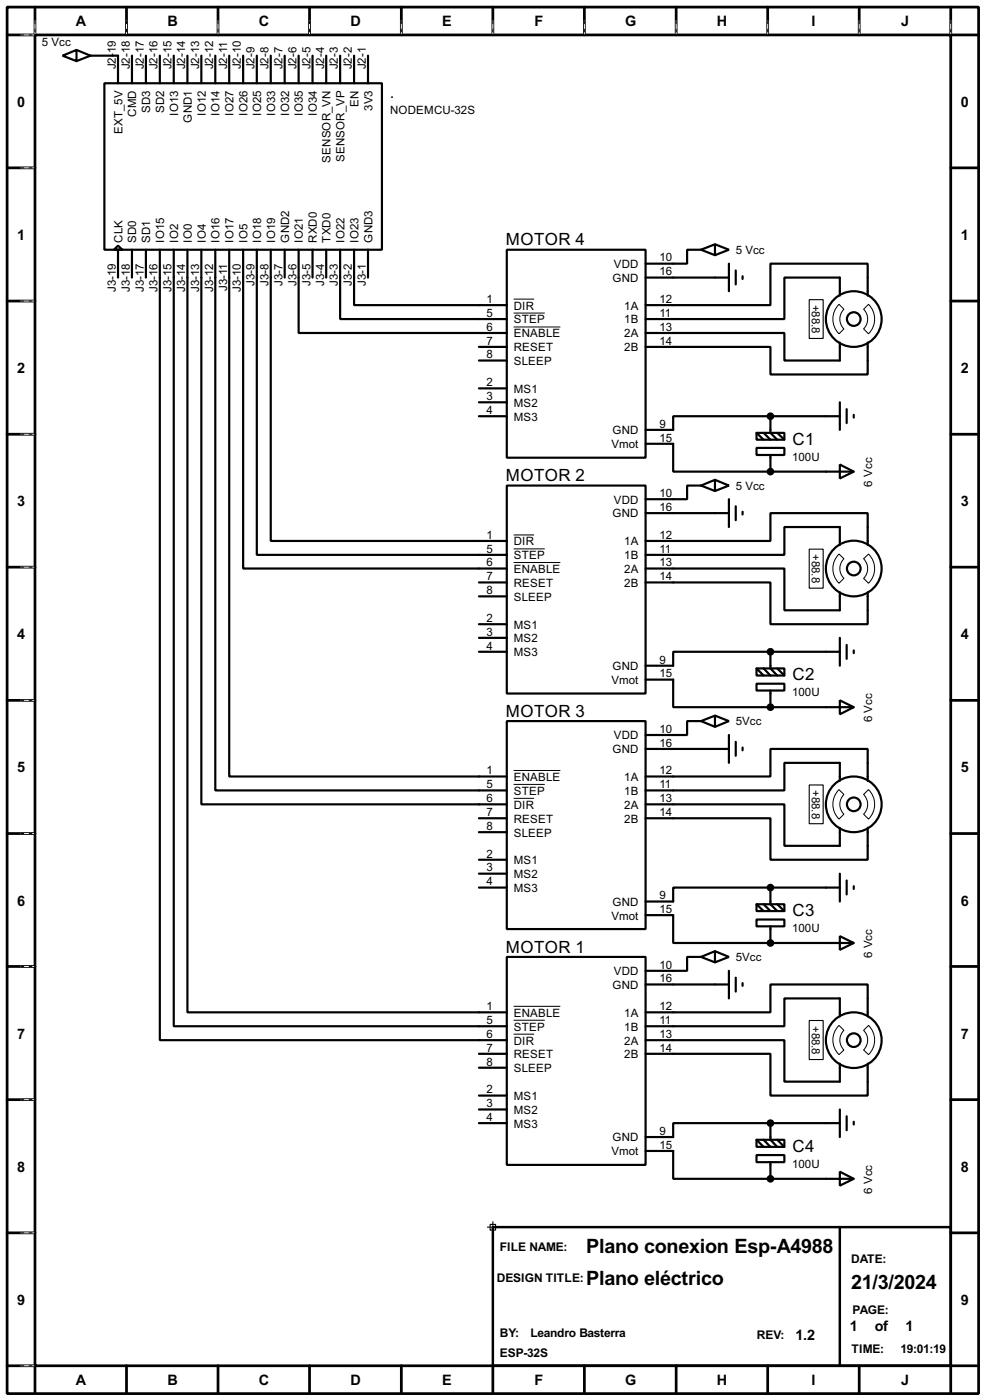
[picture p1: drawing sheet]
<svg xmlns="http://www.w3.org/2000/svg" width="180mm" height="256mm" viewBox="0 0 180 256" stroke-linecap="round" stroke-linejoin="round" font-family="sans-serif">
<g fill="none" stroke="#000" stroke-width=".5">
<path d="M1.3 1.3h177.8v254h-177.8zM6.4 6.4h167.6v243.8h-167.6zM6.4 1.3v5.1h-5.1M23.2 1.3v5.1M39.9 1.3v5.1M56.7 1.3v5.1M73.5 1.3v5.1M90.2 1.3v5.1M107 1.3v5.1M123.8 1.3v5.1M140.5 1.3v5.1M157.3 1.3v5.1"/>
<path d="M174 1.3v5.1h5.1M1.3 30.8h5.1M174 30.8h5.1M1.3 55.2h5.1M174 55.2h5.1M1.3 79.6h5.1M174 79.6h5.1M1.3 103.9h5.1M174 103.9h5.1M1.3 128.3h5.1M174 128.3h5.1M1.3 152.7h5.1"/>
<path d="M174 152.7h5.1M1.3 177.1h5.1M174 177.1h5.1M1.3 201.5h5.1M174 201.5h5.1M1.3 225.9h5.1M174 225.9h5.1M1.3 250.2h5.1v5.1M23.2 250.2v5.1M39.9 250.2v5.1M56.7 250.2v5.1M73.5 250.2v5.1"/>
<path d="M90.2 250.2v5.1M107 250.2v5.1M123.8 250.2v5.1M140.5 250.2v5.1M157.3 250.2v5.1M179.1 250.2h-5.1v5.1"/>
</g>
<g fill="none" stroke="#fff" stroke-width=".18">
<path d="M3.9 6.4h2.3M6.4 3.9v2.3M23.2 3.9v2.3M39.9 3.9v2.3M56.7 3.9v2.3M73.5 3.9v2.3M90.2 3.9v2.3M107 3.9v2.3M123.8 3.9v2.3M140.5 3.9v2.3M157.3 3.9v2.3M174 3.9v2.3"/>
<path d="M3.9 30.8h2.3M3.9 55.2h2.3M3.9 79.6h2.3M3.9 103.9h2.3M3.9 128.3h2.3M3.9 152.7h2.3M3.9 177.1h2.3M3.9 201.5h2.3M3.9 225.9h2.3M3.9 250.2h2.3"/>
</g>
<g fill="none" stroke="#000" stroke-width=".18" stroke-dasharray=".5 1">
<path d="M3.9 6.4h2.3M6.4 3.9v2.3M23.2 3.9v2.3M39.9 3.9v2.3M56.7 3.9v2.3M73.5 3.9v2.3M90.2 3.9v2.3M107 3.9v2.3M123.8 3.9v2.3M140.5 3.9v2.3M157.3 3.9v2.3M174 3.9v2.3"/>
<path d="M3.9 30.8h2.3M3.9 55.2h2.3M3.9 79.6h2.3M3.9 103.9h2.3M3.9 128.3h2.3M3.9 152.7h2.3M3.9 177.1h2.3M3.9 201.5h2.3M3.9 225.9h2.3M3.9 250.2h2.3"/>
</g>
<path d="M90.2 224.8h83.8v25.4h-83.8zM153.7 224.8v25.4" fill="none" stroke="#000" stroke-width=".45"/>
<path d="M148.1 54.9h2.6v7.1h-2.6zM148.1 100.6h2.6v7.2h-2.6zM148.1 143.8h2.6v7.1h-2.6zM148.1 187h2.6v7.1h-2.6zM89.2 224.8h2M89.7 224.3h1v1.1h-1zM90.2 223.8v2.1" fill="none" stroke="#000" stroke-width=".2"/>
<g fill="#000">
<circle cx="141" cy="76.3" r=".2"/>
<circle cx="141" cy="86.4" r=".2"/>
<circle cx="141" cy="119.4" r=".2"/>
<circle cx="141" cy="129.6" r=".2"/>
<circle cx="141" cy="162.6" r=".2"/>
<circle cx="141" cy="172.8" r=".2"/>
<circle cx="141" cy="205.8" r=".2"/>
<circle cx="141" cy="216" r=".2"/>
</g>
<g fill="none" stroke="#000" stroke-width=".4">
<path d="M11.5 10.2l2.5-1v2zM14 9.2l2.6 1M16.6 10.2h5v5.1M16.6 10.2l-2.6 1M19.1 15.3h50.8v30.5h-50.8zM24.2 10.2v5.1M26.7 10.2v5.1M29.3 10.2v5.1M31.8 10.2v5.1M34.3 10.2v5.1M36.9 10.2v5.1M39.4 10.2v5.1"/>
<path d="M42 10.2v5.1M44.5 10.2v5.1M47 10.2v5.1M49.6 10.2v5.1M52.1 10.2v5.1M54.7 10.2v5.1M57.2 10.2v5.1M59.7 10.2v5.1M62.3 10.2v5.1M64.8 10.2v5.1M67.4 10.2v5.1M21.6 45l.8 .8h-1.5z"/>
<path d="M21.6 45.8v5.1M24.2 45.8v5.1M26.7 45.8v5.1M29.3 45.8v144.8h63.5M31.8 45.8v142.2h61M34.3 45.8v139.7h58.5M36.9 45.8v101.6h55.9M39.4 45.8v99h53.4M42 45.8v96.5h50.8M44.5 45.8v58.4h48.3M47 45.8v55.9h45.8M49.6 45.8v53.3h43.2"/>
<path d="M52.1 45.8v5.1M54.7 45.8v15.2h38.1M57.2 45.8v5.1M59.7 45.8v5.1M62.3 45.8v12.7h30.5M64.8 45.8v10.1h28M67.4 45.8v5.1M92.8 45.8h25.4v38.1h-25.4zM118.2 50.9h15.2M128.3 45.8h-2.5v2.5h-7.6M128.3 45.8l2.6 1M130.9 44.8l2.5 1-2.5 1z"/>
<path d="M130.9 44.8l-2.6 1M133.4 48.3v5.1M134.7 49.6v2.5M135.9 50.6v.5M153.7 54.2v-3.3h-10.1v7.6h-25.4M158.8 54.2v-5.9h-17.8v7.6h-22.8M87.7 76.3h5.1M87.7 63.6h5.1M87.7 66.1h5.1M87.7 71.2h5.1M87.7 73.7h5.1M118.2 61h25.4v5.1h10.1v-3.3"/>
<path d="M138.5 79.3h5.1v1.3h-5.1zM138.5 79.3l1.3 1.3M139.8 79.3l1.2 1.3M141 76.3h-17.8v2.5h-5M141 76.3h12.7M141 76.3v3l1.3 1.3M142.3 79.3l1.3 1.3M153.7 73.7v5.1M155 75v2.5M156.3 76v.5M158.8 62.8v5.8h-17.8v-5h-22.8M92.8 89h25.4v38.1h-25.4z"/>
<path d="M118.2 81.3h5v5.1h17.8M118.2 99.1h22.8v-5.1h17.8v5.9M118.2 94h15.2M128.3 89h-2.5v2.5h-7.6M128.3 89l2.6 1M130.9 87.9l2.5 1.1-2.5 1zM130.9 87.9l-2.6 1.1M133.4 91.5v5.1M134.7 92.8v2.5M135.9 93.8v.5M138.5 82.1h5.1v1.3h-5.1zM141 86.4h15.3"/>
<path d="M141 83.4v3M153.7 85.1l2.6 1.3-2.6 1.3zM153.7 99.9v-3.3h-10.1v5.1h-25.4M87.7 119.4h5.1M87.7 106.7h5.1M87.7 109.3h5.1M87.7 114.4h5.1M87.7 116.9h5.1M118.2 106.7h22.8v7.7h17.8v-5.9M118.2 104.2h25.4v7.6h10.1v-3.3M141 119.4h-17.8v2.6h-5M141 119.4h12.7"/>
<path d="M141 119.4v3.1l1.3 1.3M153.7 116.9v5.1M155 118.2v2.5M156.3 119.2v.5M92.8 132.1h25.4v38.1h-25.4zM118.2 124.5h5v5.1h17.8M118.2 137.2h15.2M128.3 132.1h-2.5v2.6h-7.6M128.3 132.1l2.6 1.1M130.9 131.1l2.5 1-2.5 1.1zM130.9 131.1l-2.6 1M133.4 134.7v5.1"/>
<path d="M134.7 135.9v2.6M135.9 137v.5M138.5 125.3h5.1v1.2h-5.1zM138.5 122.5h5.1v1.3h-5.1zM138.5 122.5l1.3 1.3M139.8 122.5l1.2 1.3M141 129.6h15.3M141 126.5v3.1M142.3 122.5l1.3 1.3M153.7 128.3l2.6 1.3-2.6 1.3zM87.7 149.9h5.1M87.7 152.5h5.1"/>
<path d="M87.7 157.5h5.1M118.2 142.3h22.8v-5.1h17.8v5.9M118.2 149.9h22.8v7.6h17.8v-5.8M118.2 147.4h25.4v7.6h10.1v-3.3M153.7 143.1v-3.3h-10.1v5h-25.4M87.7 162.6h5.1M87.7 160.1h5.1M92.8 175.3h25.4v38.1h-25.4zM118.2 167.7h5v5.1h17.8M128.3 175.3h-2.5v2.6h-7.6M128.3 175.3l2.6 1M130.9 174.3l2.5 1-2.5 1z"/>
<path d="M130.9 174.3l-2.6 1M133.4 177.9v5M134.7 179.1v2.6M138.5 168.5h5.1v1.2h-5.1zM138.5 165.7h5.1v1.2h-5.1zM138.5 165.7l1.3 1.2M139.8 165.7l1.2 1.2M141 162.6h-17.8v2.6h-5M141 162.6h12.7M141 172.8h15.3M141 162.6v3.1l1.3 1.2M141 169.7v3.1"/>
<path d="M142.3 165.7l1.3 1.2M153.7 171.5l2.6 1.3-2.6 1.2zM153.7 160.1v5.1M155 161.3v2.6M156.3 162.4v.5M87.7 193.1h5.1M87.7 195.6h5.1M118.2 185.5h22.8v-5.1h17.8v5.8M118.2 193.1h22.8v7.6h17.8v-5.8M118.2 190.6h25.4v7.6h10.1v-3.3M118.2 180.4h15.2M135.9 180.1v.5"/>
<path d="M153.7 186.2v-3.3h-10.1v5.1h-25.4M87.7 205.8h5.1M87.7 200.7h5.1M87.7 203.3h5.1M118.2 210.9h5v5.1h17.8M138.5 211.6h5.1v1.3h-5.1zM138.5 208.8h5.1v1.3h-5.1zM138.5 208.8l1.3 1.3M139.8 208.8l1.2 1.3M141 205.8h-17.8v2.5h-5M141 205.8h12.7M141 216h15.3"/>
<path d="M141 205.8v3l1.3 1.3M141 212.9v3.1M142.3 208.8l1.3 1.3M153.7 214.7l2.6 1.3-2.6 1.2zM153.7 203.3v5M155 204.5v2.6M156.3 205.5v.5"/>
<circle cx="156.2" cy="58.5" r="5.1"/>
<circle cx="156.2" cy="58.5" r="1.25"/>
<circle cx="156.2" cy="104.2" r="5.1"/>
<circle cx="156.2" cy="104.2" r="1.25"/>
<circle cx="156.2" cy="147.4" r="5.1"/>
<circle cx="156.2" cy="147.4" r="1.25"/>
<circle cx="156.2" cy="190.6" r="5.1"/>
<circle cx="156.2" cy="190.6" r="1.25"/>
</g>
<g fill="none" stroke="#000" stroke-width=".18">
<path d="M94 54.8h3.8M94 57.4h5.7M94 59.9h8.6M153.6 55.8l.9 .9a2.54 2.54 0 0 0 0 3.6l-.9 .9a3.8 3.8 0 0 1 0-5.4zM158.1 56.7l.9-.9a3.8 3.8 0 0 1 0 5.4l-.9-.9a2.54 2.54 0 0 0 0-3.6zM94 98h3.8M94 100.6h5.7M94 103.1h8.6M153.6 101.5l.9 .9a2.54 2.54 0 0 0 0 3.6l-.9 .9a3.7 3.7 0 0 1 0-5.4zM158.1 102.4l.9-.9a3.7 3.7 0 0 1 0 5.4l-.9-.9a2.53 2.53 0 0 0 0-3.6zM94 141.2h8.6M94 143.7h5.7"/>
<path d="M94 146.3h3.8M153.6 144.7l.9 .9a2.54 2.54 0 0 0 0 3.6l-.9 .9a3.8 3.8 0 0 1 0-5.4zM158.1 145.6l.9-.9a3.8 3.8 0 0 1 0 5.4l-.9-.9a2.54 2.54 0 0 0 0-3.6zM94 184.4h8.6M94 186.9h5.7M94 189.5h3.8M153.6 187.9l.9 .9a2.53 2.53 0 0 0 0 3.6l-.9 .8a3.7 3.7 0 0 1 0-5.3zM159 187.9a3.7 3.7 0 0 1 0 5.3l-.9-.8a2.54 2.54 0 0 0 0-3.6z"/>
</g>
<g fill="#000" stroke="#000" stroke-width=".4">
<circle cx="141" cy="76.3" r=".5"/>
<circle cx="141" cy="86.4" r=".5"/>
<circle cx="141" cy="119.4" r=".5"/>
<circle cx="141" cy="129.6" r=".5"/>
<circle cx="141" cy="162.6" r=".5"/>
<circle cx="141" cy="172.8" r=".5"/>
<circle cx="141" cy="205.8" r=".5"/>
<circle cx="141" cy="216" r=".5"/>
</g>
<g font-size="4.1">
<text x="107.3" y="229.5">Plano conexion Esp-A4988</text>
<text x="107.3" y="235.4">Plano eléctrico</text>
<text x="155.8" y="236.1">21/3/2024</text>
</g>
<g font-size="3.5">
<text x="71.4" y="18">.</text>
<text x="92.6" y="45">MOTOR 4</text>
<text x="145.1" y="81.5">C1</text>
<text x="92.6" y="88.2">MOTOR 2</text>
<text x="145.1" y="124.7">C2</text>
<text x="92.6" y="131.3">MOTOR 3</text>
<text x="145.1" y="167.9">C3</text>
<text x="92.6" y="174.5">MOTOR 1</text>
<text x="145.1" y="211">C4</text>
</g>
<g font-size="3">
<text x="13.9" y="4.9">A</text>
<text x="30.6" y="4.9">B</text>
<text x="47.4" y="4.9">C</text>
<text x="64.1" y="4.9">D</text>
<text x="80.9" y="4.9">E</text>
<text x="97.8" y="4.9">F</text>
<text x="114.4" y="4.9">G</text>
<text x="131.2" y="4.9">H</text>
<text x="148.5" y="4.9">I</text>
<text x="164.9" y="4.9">J</text>
<text x="3.2" y="19.5">0</text>
<text x="175.9" y="19.5">0</text>
<text x="3.2" y="44">1</text>
<text x="175.9" y="44">1</text>
<text x="3.2" y="68.4">2</text>
<text x="175.9" y="68.4">2</text>
<text x="3.2" y="92.7">3</text>
<text x="175.9" y="92.7">3</text>
<text x="3.2" y="117.1">4</text>
<text x="175.9" y="117.1">4</text>
<text x="3.2" y="141.5">5</text>
<text x="175.9" y="141.5">5</text>
<text x="3.2" y="165.9">6</text>
<text x="175.9" y="165.9">6</text>
<text x="3.2" y="190.3">7</text>
<text x="175.9" y="190.3">7</text>
<text x="3.2" y="214.7">8</text>
<text x="175.9" y="214.7">8</text>
<text x="3.2" y="239.1">9</text>
<text x="175.9" y="239.1">9</text>
<text x="145.6" y="245.5">1.2</text>
<text x="155.6" y="243.9">1</text>
<text x="160.1" y="243.9">of</text>
<text x="165.7" y="243.9">1</text>
<text x="13.9" y="253.8">A</text>
<text x="30.6" y="253.8">B</text>
<text x="47.4" y="253.8">C</text>
<text x="64.1" y="253.8">D</text>
<text x="80.9" y="253.8">E</text>
<text x="97.8" y="253.8">F</text>
<text x="114.4" y="253.8">G</text>
<text x="131.2" y="253.8">H</text>
<text x="148.5" y="253.8">I</text>
<text x="164.9" y="253.8">J</text>
</g>
<g font-size="2.5">
<text x="91.5" y="229.3">FILE NAME:</text>
<text x="155.8" y="231.3">DATE:</text>
<text x="90.9" y="234.9">DESIGN TITLE:</text>
<text x="91.5" y="245">BY:</text>
<text x="97.1" y="245">Leandro Basterra</text>
<text x="138.5" y="245.3">REV:</text>
<text x="156" y="240.7">PAGE:</text>
<text x="91.5" y="248.7">ESP-32S</text>
<text x="155.8" y="247.8">TIME:</text>
<text x="164.8" y="247.8">19:01:19</text>
</g>
<g font-size="2.4">
<text x="7.7" y="8.5">5 Vcc</text>
<text x="21.2" y="9.8" transform="rotate(-90 21.2 9.8)">19</text>
<text x="21.2" y="12.7" transform="rotate(-90 21.2 12.7)">J2-</text>
<text x="23.8" y="12.7" transform="rotate(-90 23.8 12.7)">J2-18</text>
<text x="26.3" y="12.7" transform="rotate(-90 26.3 12.7)">J2-17</text>
<text x="28.9" y="12.7" transform="rotate(-90 28.9 12.7)">J2-16</text>
<text x="31.4" y="12.7" transform="rotate(-90 31.4 12.7)">J2-15</text>
<text x="33.9" y="12.7" transform="rotate(-90 33.9 12.7)">J2-14</text>
<text x="36.5" y="12.7" transform="rotate(-90 36.5 12.7)">J2-13</text>
<text x="39" y="12.7" transform="rotate(-90 39 12.7)">J2-12</text>
<text x="41.6" y="12.7" transform="rotate(-90 41.6 12.7)">J2-11</text>
<text x="44.1" y="12.7" transform="rotate(-90 44.1 12.7)">J2-10</text>
<text x="46.6" y="12.7" transform="rotate(-90 46.6 12.7)">J2-9</text>
<text x="49.2" y="12.7" transform="rotate(-90 49.2 12.7)">J2-8</text>
<text x="51.7" y="12.7" transform="rotate(-90 51.7 12.7)">J2-7</text>
<text x="54.3" y="12.7" transform="rotate(-90 54.3 12.7)">J2-6</text>
<text x="56.8" y="12.7" transform="rotate(-90 56.8 12.7)">J2-5</text>
<text x="59.3" y="12.7" transform="rotate(-90 59.3 12.7)">J2-4</text>
<text x="61.9" y="12.7" transform="rotate(-90 61.9 12.7)">J2-3</text>
<text x="64.4" y="12.7" transform="rotate(-90 64.4 12.7)">J2-2</text>
<text x="67" y="12.7" transform="rotate(-90 67 12.7)">J2-1</text>
<text x="25" y="21.4" transform="rotate(-90 25 21.4)">CMD</text>
<text x="27.5" y="20.7" transform="rotate(-90 27.5 20.7)">SD3</text>
<text x="30.1" y="20.7" transform="rotate(-90 30.1 20.7)">SD2</text>
<text x="32.6" y="21.2" transform="rotate(-90 32.6 21.2)">IO13</text>
<text x="35.1" y="22.5" transform="rotate(-90 35.1 22.5)">GND1</text>
<text x="37.7" y="21.2" transform="rotate(-90 37.7 21.2)">IO12</text>
<text x="40.2" y="21.2" transform="rotate(-90 40.2 21.2)">IO14</text>
<text x="42.8" y="21.2" transform="rotate(-90 42.8 21.2)">IO27</text>
<text x="45.3" y="21.2" transform="rotate(-90 45.3 21.2)">IO26</text>
<text x="47.8" y="21.2" transform="rotate(-90 47.8 21.2)">IO25</text>
<text x="50.4" y="21.2" transform="rotate(-90 50.4 21.2)">IO33</text>
<text x="52.9" y="21.2" transform="rotate(-90 52.9 21.2)">IO32</text>
<text x="55.5" y="21.2" transform="rotate(-90 55.5 21.2)">IO35</text>
<text x="58" y="21.2" transform="rotate(-90 58 21.2)">IO34</text>
<text x="65.6" y="19.5" transform="rotate(-90 65.6 19.5)">EN</text>
<text x="68.2" y="20.3" transform="rotate(-90 68.2 20.3)">3V3</text>
<text x="71.4" y="20.9">NODEMCU-32S</text>
<text x="22.4" y="24.5" transform="rotate(-90 22.4 24.5)">EXT_5V</text>
<text x="60.5" y="29.8" transform="rotate(-90 60.5 29.8)">SENSOR_VN</text>
<text x="63.1" y="29.7" transform="rotate(-90 63.1 29.7)">SENSOR_VP</text>
<text x="22.4" y="44.5" transform="rotate(-90 22.4 44.5)">CLK</text>
<text x="25" y="44.5" transform="rotate(-90 25 44.5)">SD0</text>
<text x="27.5" y="44.5" transform="rotate(-90 27.5 44.5)">SD1</text>
<text x="30.1" y="44.5" transform="rotate(-90 30.1 44.5)">IO15</text>
<text x="32.6" y="44.5" transform="rotate(-90 32.6 44.5)">IO2</text>
<text x="35.1" y="44.5" transform="rotate(-90 35.1 44.5)">IO0</text>
<text x="37.7" y="44.5" transform="rotate(-90 37.7 44.5)">IO4</text>
<text x="40.2" y="44.5" transform="rotate(-90 40.2 44.5)">IO16</text>
<text x="42.8" y="44.5" transform="rotate(-90 42.8 44.5)">IO17</text>
<text x="45.3" y="44.5" transform="rotate(-90 45.3 44.5)">IO5</text>
<text x="47.8" y="44.5" transform="rotate(-90 47.8 44.5)">IO18</text>
<text x="50.4" y="44.5" transform="rotate(-90 50.4 44.5)">IO19</text>
<text x="52.9" y="44.5" transform="rotate(-90 52.9 44.5)">GND2</text>
<text x="55.5" y="44.5" transform="rotate(-90 55.5 44.5)">IO21</text>
<text x="58" y="44.5" transform="rotate(-90 58 44.5)">RXD0</text>
<text x="60.5" y="44.5" transform="rotate(-90 60.5 44.5)">TXD0</text>
<text x="63.1" y="44.5" transform="rotate(-90 63.1 44.5)">IO22</text>
<text x="65.6" y="44.5" transform="rotate(-90 65.6 44.5)">IO23</text>
<text x="68.2" y="44.5" transform="rotate(-90 68.2 44.5)">GND3</text>
<text x="120.7" y="47.9">10</text>
<text x="134.7" y="46.6">5 Vcc</text>
<text x="21.2" y="53.5" transform="rotate(-90 21.2 53.5)">J3-19</text>
<text x="23.8" y="53.5" transform="rotate(-90 23.8 53.5)">J3-18</text>
<text x="26.3" y="53.5" transform="rotate(-90 26.3 53.5)">J3-17</text>
<text x="28.9" y="53.5" transform="rotate(-90 28.9 53.5)">J3-16</text>
<text x="31.4" y="53.5" transform="rotate(-90 31.4 53.5)">J3-15</text>
<text x="33.9" y="53.5" transform="rotate(-90 33.9 53.5)">J3-14</text>
<text x="36.5" y="53.5" transform="rotate(-90 36.5 53.5)">J3-13</text>
<text x="39" y="53.5" transform="rotate(-90 39 53.5)">J3-12</text>
<text x="41.6" y="53.4" transform="rotate(-90 41.6 53.4)">J3-11</text>
<text x="44.1" y="53.5" transform="rotate(-90 44.1 53.5)">J3-10</text>
<text x="46.6" y="52.4" transform="rotate(-90 46.6 52.4)">J3-9</text>
<text x="49.2" y="52.4" transform="rotate(-90 49.2 52.4)">J3-8</text>
<text x="51.7" y="52.4" transform="rotate(-90 51.7 52.4)">J3-7</text>
<text x="54.3" y="52.4" transform="rotate(-90 54.3 52.4)">J3-6</text>
<text x="56.8" y="52.4" transform="rotate(-90 56.8 52.4)">J3-5</text>
<text x="59.3" y="52.4" transform="rotate(-90 59.3 52.4)">J3-4</text>
<text x="61.9" y="52.4" transform="rotate(-90 61.9 52.4)">J3-3</text>
<text x="64.4" y="52.4" transform="rotate(-90 64.4 52.4)">J3-2</text>
<text x="67" y="52.4" transform="rotate(-90 67 52.4)">J3-1</text>
<text x="112.1" y="51.6">GND</text>
<text x="112.3" y="49.1">VDD</text>
<text x="120.7" y="50.4">16</text>
<text x="89.1" y="55.5">1</text>
<text x="89.1" y="58.1">5</text>
<text x="94" y="56.7">DIR</text>
<text x="94" y="59.3">STEP</text>
<text x="114.3" y="56.7">1A</text>
<text x="114.3" y="59.3">1B</text>
<text x="120.7" y="55.5">12</text>
<text x="120.7" y="58.1">11</text>
<text x="148.6" y="55.8" transform="rotate(90 148.6 55.8)">+88.8</text>
<text x="89.1" y="60.6">6</text>
<text x="89.1" y="65.6">8</text>
<text x="89.1" y="63.1">7</text>
<text x="94" y="61.8">ENABLE</text>
<text x="94" y="64.3">RESET</text>
<text x="114.3" y="61.8">2A</text>
<text x="114.3" y="64.3">2B</text>
<text x="120.7" y="60.6">13</text>
<text x="120.7" y="63.1">14</text>
<text x="89.1" y="70.8">2</text>
<text x="94" y="66.9">SLEEP</text>
<text x="94" y="72">MS1</text>
<text x="89.1" y="73.3">3</text>
<text x="89.1" y="75.8">4</text>
<text x="94" y="74.5">MS2</text>
<text x="94" y="77.1">MS3</text>
<text x="111.9" y="82.1">Vmot</text>
<text x="112.1" y="79.6">GND</text>
<text x="120.7" y="78.3">9</text>
<text x="120.7" y="80.9">15</text>
<text x="134.7" y="89.8">5 Vcc</text>
<text x="145" y="84.4">100U</text>
<text x="159.6" y="89.2" transform="rotate(-90 159.6 89.2)">6 Vcc</text>
<text x="112.1" y="94.8">GND</text>
<text x="112.3" y="92.3">VDD</text>
<text x="120.7" y="91.1">10</text>
<text x="120.7" y="93.6">16</text>
<text x="89.1" y="98.7">1</text>
<text x="89.1" y="101.2">5</text>
<text x="94" y="99.9">DIR</text>
<text x="114.3" y="99.9">1A</text>
<text x="120.7" y="98.7">12</text>
<text x="120.7" y="101.2">11</text>
<text x="148.6" y="101.5" transform="rotate(90 148.6 101.5)">+88.8</text>
<text x="89.1" y="103.8">6</text>
<text x="89.1" y="106.3">7</text>
<text x="94" y="102.5">STEP</text>
<text x="94" y="105">ENABLE</text>
<text x="94" y="107.5">RESET</text>
<text x="114.3" y="102.5">1B</text>
<text x="114.3" y="105">2A</text>
<text x="114.3" y="107.5">2B</text>
<text x="120.7" y="103.8">13</text>
<text x="120.7" y="106.3">14</text>
<text x="89.1" y="108.9">8</text>
<text x="89.1" y="114">2</text>
<text x="94" y="110.1">SLEEP</text>
<text x="89.1" y="116.5">3</text>
<text x="89.1" y="119">4</text>
<text x="94" y="115.2">MS1</text>
<text x="94" y="117.7">MS2</text>
<text x="94" y="120.2">MS3</text>
<text x="111.9" y="125.3">Vmot</text>
<text x="112.1" y="122.8">GND</text>
<text x="120.7" y="121.6">9</text>
<text x="120.7" y="124.1">15</text>
<text x="145" y="127.6">100U</text>
<text x="112.3" y="135.5">VDD</text>
<text x="120.7" y="134.3">10</text>
<text x="120.7" y="136.8">16</text>
<text x="134.7" y="132.9">5Vcc</text>
<text x="159.6" y="132.3" transform="rotate(-90 159.6 132.3)">6 Vcc</text>
<text x="89.1" y="141.9">1</text>
<text x="94" y="143.1">ENABLE</text>
<text x="112.1" y="138">GND</text>
<text x="114.3" y="143.1">1A</text>
<text x="120.7" y="141.9">12</text>
<text x="89.1" y="144.4">5</text>
<text x="89.1" y="147">6</text>
<text x="89.1" y="149.5">7</text>
<text x="94" y="145.6">STEP</text>
<text x="94" y="148.2">DIR</text>
<text x="114.3" y="145.6">1B</text>
<text x="114.3" y="148.2">2A</text>
<text x="120.7" y="144.4">11</text>
<text x="120.7" y="147">13</text>
<text x="120.7" y="149.5">14</text>
<text x="148.6" y="144.7" transform="rotate(90 148.6 144.7)">+88.8</text>
<text x="89.1" y="152.1">8</text>
<text x="94" y="153.3">SLEEP</text>
<text x="94" y="150.7">RESET</text>
<text x="114.3" y="150.7">2B</text>
<text x="89.1" y="157.1">2</text>
<text x="89.1" y="159.7">3</text>
<text x="94" y="158.3">MS1</text>
<text x="94" y="160.9">MS2</text>
<text x="89.1" y="162.2">4</text>
<text x="94" y="163.4">MS3</text>
<text x="112.1" y="166">GND</text>
<text x="120.7" y="164.8">9</text>
<text x="120.7" y="167.3">15</text>
<text x="111.9" y="168.5">Vmot</text>
<text x="145" y="170.8">100U</text>
<text x="112.3" y="178.7">VDD</text>
<text x="120.7" y="177.5">10</text>
<text x="120.7" y="180">16</text>
<text x="134.7" y="176.1">5Vcc</text>
<text x="159.6" y="175.5" transform="rotate(-90 159.6 175.5)">6 Vcc</text>
<text x="89.1" y="185.1">1</text>
<text x="112.1" y="181.2">GND</text>
<text x="120.7" y="185.1">12</text>
<text x="89.1" y="187.6">5</text>
<text x="89.1" y="190.1">6</text>
<text x="94" y="186.3">ENABLE</text>
<text x="94" y="188.8">STEP</text>
<text x="94" y="191.4">DIR</text>
<text x="114.3" y="186.3">1A</text>
<text x="114.3" y="188.8">1B</text>
<text x="114.3" y="191.4">2A</text>
<text x="120.7" y="187.6">11</text>
<text x="120.7" y="190.1">13</text>
<text x="148.6" y="187.9" transform="rotate(90 148.6 187.9)">+88.8</text>
<text x="89.1" y="195.2">8</text>
<text x="89.1" y="192.7">7</text>
<text x="94" y="196.4">SLEEP</text>
<text x="94" y="193.9">RESET</text>
<text x="114.3" y="193.9">2B</text>
<text x="120.7" y="192.7">14</text>
<text x="89.1" y="200.3">2</text>
<text x="89.1" y="202.8">3</text>
<text x="94" y="201.5">MS1</text>
<text x="89.1" y="205.4">4</text>
<text x="94" y="204.1">MS2</text>
<text x="94" y="206.6">MS3</text>
<text x="112.1" y="209.1">GND</text>
<text x="120.7" y="207.9">9</text>
<text x="111.9" y="211.7">Vmot</text>
<text x="120.7" y="210.5">15</text>
<text x="145" y="213.9">100U</text>
<text x="159.6" y="218.7" transform="rotate(-90 159.6 218.7)">6 Vcc</text>
</g>
</svg>
